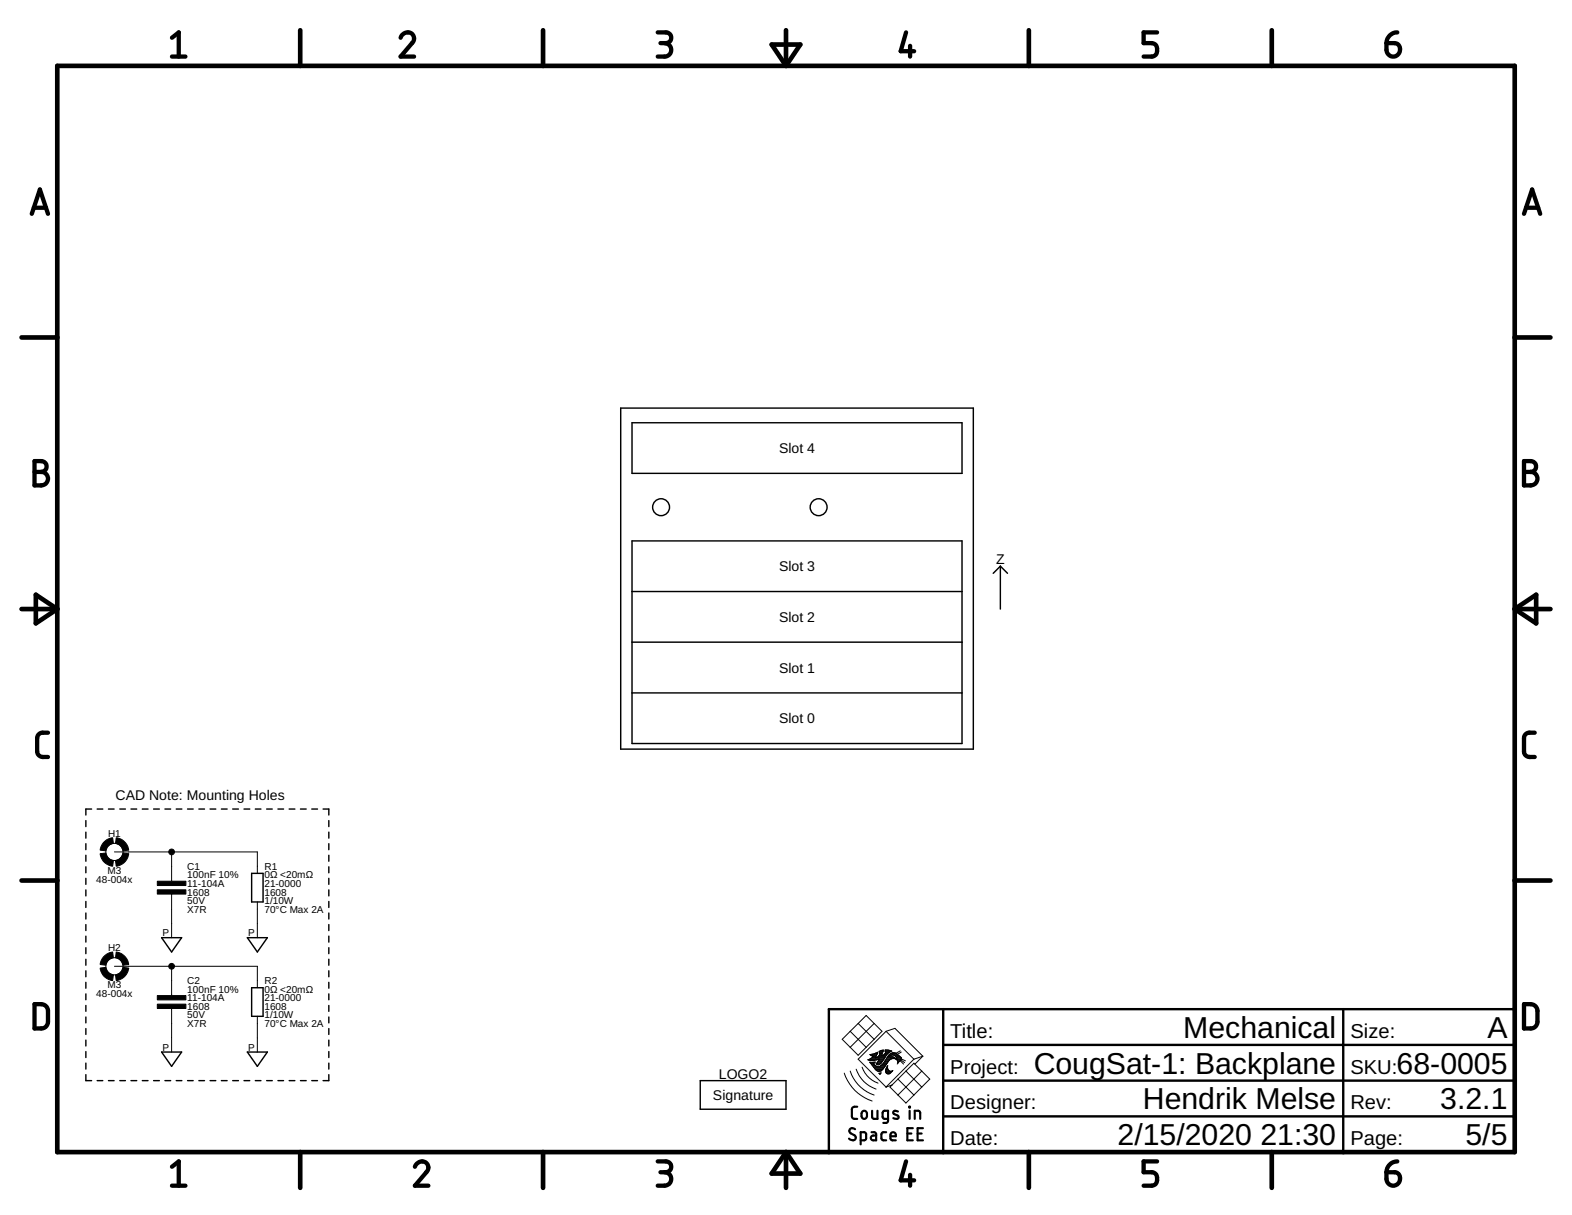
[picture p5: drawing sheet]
<svg xmlns="http://www.w3.org/2000/svg" width="279mm" height="216mm" viewBox="0 0 279 216" stroke-linecap="round" stroke-linejoin="round" font-family="sans-serif">
<g fill="none" stroke="#000" stroke-width=".25">
<path d="M110.3 72.5h62.7v60.6h-62.7zM112.3 75.1h58.7v9h-58.7zM112.3 96.1h58.7v36h-58.7zM112.3 105.1h58.7M112.3 114.1h58.7M177.8 100.6v7.6M177.8 100.6l-1.3 1.3M177.8 100.6l1.3 1.3M112.3 123.1h58.7M15.3 145.8v1.1M15.3 147.9v1M15.3 149.9v1.1"/>
<path d="M15.3 152v1M15.3 154v1.1M15.3 156.1v1M15.3 158.1v1.1M16.3 143.8h-1v1M17.3 143.8h1M19.3 143.8h1M21.3 143.8h1M23.3 143.8h1M25.3 143.8h1M27.3 143.8h1M29.3 143.8h1"/>
<path d="M31.3 143.8h1M33.3 143.8h1M35.3 143.8h1M37.3 143.8h1.1M39.3 143.8h1.1M41.4 143.8h1M43.4 143.8h1M44.7 155.2h2.1v5.1h-2.1zM45.4 143.8h1M47.4 143.8h1M49.4 143.8h1M51.4 143.8h1"/>
<path d="M53.4 143.8h1M55.4 143.8h1M57.4 143.8h1v1M58.4 145.8v1.1M58.4 147.9v1M58.4 149.9v1.1M58.4 152v1M58.4 154v1.1M58.4 156.1v1M58.4 158.1v1.1M15.3 160.2v1M15.3 162.2v1.1"/>
<path d="M15.3 164.3v1.1M15.3 166.3v1.1M15.3 168.4v1.1M15.3 170.5v1M15.3 172.5v1.1M15.3 174.6v1M15.3 176.6v1.1M15.3 178.7v1M28.7 166.6h3.6l-1.8 2.6zM44 166.6h3.5l-1.8 2.6zM44.7 175.5h2.1v5.1h-2.1zM58.4 160.2v1"/>
<path d="M58.4 162.2v1.1M58.4 164.3v1.1M58.4 166.3v1.1M58.4 168.4v1.1M58.4 170.5v1M58.4 172.5v1.1M58.4 174.6v1M58.4 176.6v1.1M58.4 178.7v1M15.3 180.7v1.1M15.3 182.8v1M15.3 184.8v1.1"/>
<path d="M15.3 186.9v1M15.3 188.9v1.1M15.3 191v1h1M17.3 192h1M19.3 192h1M21.3 192h1M23.3 192h1M25.3 192h1M27.3 192h1M28.7 186.9h3.6l-1.8 2.6zM29.3 192h1M31.3 192h1"/>
<path d="M33.3 192h1M35.3 192h1M37.3 192h1.1M39.3 192h1.1M41.4 192h1M43.4 192h1M44 186.9h3.5l-1.8 2.6zM45.4 192h1M47.4 192h1M49.4 192h1M51.4 192h1M53.4 192h1"/>
<path d="M55.4 192h1M58.4 191v1h-1M58.4 180.7v1.1M58.4 182.8v1M58.4 184.8v1.1M58.4 186.9v1M58.4 188.9v1.1M124.5 192h15.2v5.1h-15.2z"/>
<circle cx="117.5" cy="90.1" r="1.5"/>
<circle cx="145.5" cy="90.1" r="1.5"/>
</g>
<g fill="none" stroke="#000" stroke-width=".83">
<path d="M10.2 11.7h259v193h-259zM53.4 5.4v6.3M96.5 5.4v6.3M137.2 7.9h5l-2.5 3.8zM139.7 5.4v6.3M182.9 5.4v6.3M226 5.4v6.3M3.8 60h6.4M269.2 60h6.4M3.8 108.2h6.4M6.4 105.7l3.8 2.5-3.8 2.6zM269.2 108.2h6.4"/>
<path d="M269.2 108.2l3.8-2.5v5.1zM3.8 156.5h6.4M269.2 156.5h6.4M53.4 204.7v6.4M96.5 204.7v6.4M139.7 204.7v6.4M139.7 204.7l2.5 3.8h-5zM182.9 204.7v6.4M226 204.7v6.4"/>
</g>
<g fill="none" stroke="#000" stroke-width=".76">
<path d="M30.6 6.7l1.2-.9v4.3M30.6 10.1h2.4M71.2 6.7a1.18 1.18 0 0 1 1.6-.9 1.18 1.18 0 0 1 .6 1.7l-2.2 2.6h2.4M116.9 5.8h1.4a.95 .95 0 0 1 1 .9 .95 .95 0 0 1-1 1h-.9M118.1 7.7a1.2 1.2 0 0 1 1.2 1.2 1.2 1.2 0 0 1-1.2 1.2h-1.2M161 5.8l-.9 3.3h2.4M161.8 8.1v2M205.7 5.8h-2.4v1.9h1.4a1.22 1.22 0 0 1 1 1.2 1.22 1.22 0 0 1-1 1.2h-1.4M246.4 7.7h1.5a1.2 1.2 0 0 1 .9 1.3 1.2 1.2 0 0 1-1.2 1 1.2 1.2 0 0 1-1.2-1.1zM248.3 5.8a1.92 1.92 0 0 0-1.9 1.9M5.7 38l1.4-4.3 1.4 4.3M6 36.9h2.2"/>
<path d="M270.9 38l1.4-4.3 1.4 4.3M271.2 36.9h2.2M6.1 81.9h1.2a.96 .96 0 0 1 1 1 .96 .96 0 0 1-1 1 1.2 1.2 0 0 1 1.2 1.2 1.2 1.2 0 0 1-1.2 1.2h-1.2zM6.1 83.9h1.2M270.9 81.9h1.2a.96 .96 0 0 1 .9 1 .96 .96 0 0 1-.9 1 1.2 1.2 0 0 1 1.2 1.2 1.2 1.2 0 0 1-1.2 1.2h-1.2zM270.9 83.9h1.2M8.5 130.2a1.65 1.65 0 0 0-1.6 .3l-.3 .6v2.4a1.01 1.01 0 0 0 1 1h.9M272.8 130.2a1.65 1.65 0 0 0-1.7 .3l-.2 .6v2.7l.2 .4a1.71 1.71 0 0 0 1.7 .3M6.1 178.4a2.43 2.43 0 0 1 2 .3l.3 .4 .1 .5v2.2l-.4 .7a2.35 2.35 0 0 1-2 .3zM270.9 178.4a2.43 2.43 0 0 1 1.9 .3l.3 .4 .2 .5-.1 2.2-.4 .7a2.35 2.35 0 0 1-1.9 .3zM30.6 207.3l1.2-.9v4.3M30.6 210.7h2.4"/>
<path d="M73.7 207.3a1.19 1.19 0 0 1 1.5-.9 1.19 1.19 0 0 1 .9 1.5l-2.4 2.8h2.4M116.9 206.4h1.4a.96 .96 0 0 1 1 .9 .96 .96 0 0 1-1 1h-.9M118.1 208.3a1.2 1.2 0 0 1 1.2 1.2 1.2 1.2 0 0 1-1.2 1.2h-1.2M161 206.4l-.9 3.3h2.4M161.8 208.8v1.9M205.7 206.4h-2.4v1.9h1.4a1.22 1.22 0 0 1 1 1.2 1.22 1.22 0 0 1-1 1.2h-1.4M246.4 208.3h1.5a1.2 1.2 0 0 1 .9 1.3 1.2 1.2 0 0 1-1.2 1.1 1.2 1.2 0 0 1-1.2-1.2zM248.3 206.4a1.95 1.95 0 0 0-1.9 1.9"/>
</g>
<path d="M167.6 179.3v25.4M238.7 179.3v25.4M269.2 179.3h-121.9v25.4M167.6 198.4h101.6M167.6 192h101.6M167.6 185.7h101.6" fill="none" stroke="#000" stroke-width=".42"/>
<g fill="none" stroke="#000" stroke-width=".18">
<path d="M20.3 151.4h25.4v3.8M30.5 151.4v5.2M30.5 158.9v7.7M20.3 171.7h25.4v3.8M30.5 171.7v5.2M30.5 179.2v7.7M45.7 160.3v6.3M45.7 180.6v6.3M150.1 190.7a7.7 7.7 0 0 0 4.9 4.9M151.1 190.3a6.7 6.7 0 0 0 4.3 4.3M151.1 183.3l-1.4 1.4 2.8 2.8 2.9-2.8M151.1 183.3l2.8 2.8"/>
<path d="M152.2 190a5.6 5.6 0 0 0 3.5 3.5M152.5 181.9l1.4-1.5 2.9 2.9-1.4 1.4M152.5 181.9l-1.4 1.4M152.5 181.9l2.9 2.8M153.2 189.6a4.6 4.6 0 0 0 2.9 2.9M154.3 188.3h1.7M154.5 188.4h1M154.6 188.2h2.5M154.7 188.9h.7M154.7 187.5h1.1M154.8 189h.5M154.8 188h2.4"/>
<path d="M154.9 189.1h.4M154.9 187.6h.8M155 187.3h.9M155 188l-.8 .3 .8 .2 1.3-.3-.4 .7M155 189.2h.4M155 187.9h.7M155.1 189.4h.5M155.1 187.8l-.1 .2M155.1 187.7h.6M155.1 187.8h.6M155.2 189.5h.6M155.2 188.8h.3"/>
<path d="M155.2 189.6h2M155.3 189.7h1.8M155.4 181.9l-4.3 4.2M155.4 187.2h.6M155.4 188.9l.2-.2-1 .1a4 4 0 0 0 1.6 1.6l.4-.1M155.4 188.9l-.1 .1v.1M155.4 189.8h1.7M155.5 189.9h1.5M155.6 190.1h1.3M155.7 187.1h.3M155.7 187.9h1.6M155.7 190.2h1"/>
<path d="M155.7 187.6v.4M155.7 189h.8M155.8 189.1h.6M155.9 188.9h.7M155.9 190.3h.7M155.9 187h.1M156 187v.3l-.3 .3M156 187l-1.4 .4 .6 .3-.1 .1M156 188.8h.7M156 187.8h1.4M156 188.6h.8M156.1 188.5h.8"/>
<path d="M156.1 187.7h1.3M156.2 188.4h.8M156.2 187.6l-.5 .4M156.2 188.3h.9M156.2 187.6h.6M156.3 186.9h.7M156.3 190.8h.2M156.3 187.1h.5M156.3 187h.5M156.3 187.5h.5M156.4 187.3h.4M156.4 190.9h.1"/>
<path d="M156.4 189.5h.9M156.4 187.2h.4M156.4 186.8h.6M156.5 190.8l-.1 .1M156.6 190.6h.1M156.6 189.4h.8M156.6 190.6l-.4 .1 .2 .2M156.6 190.6l-.1 .2M156.7 189.2h.8M156.8 186.6h.2M156.8 187.2v.3M156.8 189.1h.7"/>
<path d="M156.9 187.6h.6M157 189h.6M157 186.9h-.2v.3M157 186.9v-.3l-.7 .2v.4l.1-.1-.2 .5M157 188.9h.7M157 187.5h.6M157.1 188.8h.7M157.2 187.3h.5M157.2 188.6h.7M157.3 187.2h.5M157.3 188.5h.7M157.3 186.8h1.1"/>
<path d="M157.3 186.6h.7M157.3 189.5l-.7 .8M157.4 188.4h.7M157.4 187.1h.5M157.4 190.4h1.1M157.4 190.3h.7M157.4 190.2v.3l.2 .3M157.4 190.2h.5M157.4 187h.7M157.4 190.5h1M157.4 190.1h.4M157.4 188.3h.8"/>
<path d="M157.5 190l-.1 .2M157.5 186.9h.8M157.5 183.3l4.9 4.9M157.5 183.3l-5 4.9 5 5M157.5 183.3l1.6-.6 4.9 5M157.5 189.9h.3M157.5 190.6h.8M157.5 188.2h1M157.5 189.8v.2M157.5 189.8h.3M157.6 189.7h.1M157.6 187.5l-1.1 1.5a.48 .48 0 0 1-.8 0l.2-.1"/>
<path d="M157.6 188h1.5M157.6 189.6l.2-.2v.7M157.6 189.6l-.1 .2M157.6 189.6h.1M157.6 190.8h.5M157.6 187.9h1.4M157.7 189.5h.1M157.7 188.9l-.4 .6M157.7 187.8h1M157.7 187.8a2.93 2.93 0 0 1-1.6 1.7h-.2l-.6-.4M157.8 187.2l-.2 .3M157.8 187.2l.7-.4-1.2-.2a.79 .79 0 0 1-.5 1v-.1"/>
<path d="M157.8 187.7h.4M157.8 190.1l.1 .1M157.9 190.2l.3 .2 .4-.1M157.9 187.6h.4M158 187.5h.6M158 187.5l-.3 .3M158.1 188.4l-.4 .5M158.1 187.3h1.4M158.2 190.8h-.6M158.3 187.2h1M158.5 190.4l-.3 .4M158.5 187.1h.6"/>
<path d="M158.6 190.3l.1-.1-.2 .2M158.6 190.3h.1M158.7 187.5h.9M159 187.6h.8M159.2 187.7h.7M159.2 188.2h.1M159.2 187.7l.2 .3M159.2 187.7l-.3-.2a.71 .71 0 0 0-.8 .3h.6l.6 .4-.6-.1-.6 .3M159.2 187.1h-.6l-.6 .4M159.2 187.1l.8 .7M159.3 187.8h.8M159.3 188.2l.2 .2"/>
<path d="M159.3 188.2h.1M159.3 188.3h.8M159.3 187.9h.9M159.4 188h.8M159.4 188v.2h-.1M159.4 188.2h.8M159.5 188.4h.5M159.5 188.4l.1 .5M159.5 188.5h.5M159.6 188.9l-.1 .2M159.6 188.6h.2M159.6 188.9h.1"/>
<path d="M159.6 191.7l2.8 2.9M159.6 188.8h.1M159.9 188.6l-.3 .3M160 188.5l.6 .6M160 188.5l-.1 .1M160 186.7l-.8 .5M160 187.8l.2 .1M160.1 188.3l.7 .5M160.2 188.2l.7 .3M160.2 186.9l-.7 .5M160.2 187.9l-.2 .6M161 190.3l1.4-1.4 2.8 2.8-1.4 1.5"/>
<path d="M161 190.3l-2.8 2.9 2.8 2.8 1.4-1.4M161 190.3l2.8 2.9M162.4 188.2l-4.9 5 1-.4M163.8 193.2l-1.4 1.4M163.8 190.3l-4.2 4.3M164 187.7l-1.6 .5M164 187.7l-1.4 1.4"/>
<circle cx="20.3" cy="151.4" r="1.52"/>
<circle cx="20.3" cy="171.7" r="1.52"/>
</g>
<g fill="none" stroke="#000" stroke-width=".38">
<path d="M152.4 196.7h-.5a.47 .47 0 0 0-.5 .4l.1 1.5 .2 .2h.7M153.2 197.5l.5-.1a.81 .81 0 0 1 0 1.4h-.3l-.2-.3-.1-.6zM155 197.4v1.2l.4 .2h.6v-1.4M157.8 198.8h-.7l-.2-.2v-.9l.2-.3h.7v1.8l-.2 .3h-.6M159.6 197.5a.54 .54 0 0 0-.9 .1l.1 .3 .9 .4v.4a.75 .75 0 0 1-.9 0M161.6 196.7h.1v.1h-.1zM161.7 197.4v1.4M162.6 198.8v-1.4l.8 .1 .2 1.3M152 200.7a.54 .54 0 0 0-.8-.1 .54 .54 0 0 0 0 .8l.7 .3a.49 .49 0 0 1 .1 .7 .49 .49 0 0 1-.6 .2l-.5-.3M153 202.6h.7l.2-.2v-1l-.2-.2h-.7v2.1M154.9 201.2h.6l.2 .2v1.2h-.5a.42 .42 0 0 1-.4-.4 .42 .42 0 0 1 .4-.4h.5M157.5 201.2h-.6l-.2 .3 .1 1 .7 .1"/>
<path d="M158.3 201.9h.9a.5 .5 0 0 0-.3-.7 .5 .5 0 0 0-.6 .5l.1 .8 .8 .1M161.3 201.4h.7M162.2 200.5h-.9v2.1h.9M163.1 201.4h.7M164 200.5h-.9v2.1h.9"/>
</g>
<g fill="#000" stroke="#000" stroke-width=".18">
<path d="M17.8 151.7l1-.1a1.51 1.51 0 0 0 1.4 1.3l-.2 1a2.52 2.52 0 0 1-2.2-2.2z" fill-rule="evenodd"/>
<path d="M18.4 149.7a2.46 2.46 0 0 1 1.6-.8l.2 1a1.51 1.51 0 0 0-1.4 1.3l-1-.1 .1-.6z" fill-rule="evenodd"/>
<path d="M21.9 151.6l1 .1a2.53 2.53 0 0 1-2.2 2.2l-.2-1a1.56 1.56 0 0 0 1.4-1.3z" fill-rule="evenodd"/>
<path d="M20.7 148.9a2.53 2.53 0 0 1 2.2 2.2l-1 .1a1.57 1.57 0 0 0-1.4-1.3z" fill-rule="evenodd"/>
<path d="M17.8 172l1-.1a1.46 1.46 0 0 0 1.4 1.3l-.2 1a2.52 2.52 0 0 1-2.2-2.2z" fill-rule="evenodd"/>
<path d="M18.4 170.1a2.59 2.59 0 0 1 1.6-.9l.2 1a1.51 1.51 0 0 0-1.4 1.3l-1-.1 .1-.6z" fill-rule="evenodd"/>
<path d="M20.5 173.2a1.51 1.51 0 0 0 1.4-1.3l1 .1a2.53 2.53 0 0 1-2.2 2.2z" fill-rule="evenodd"/>
<path d="M20.7 169.2a2.59 2.59 0 0 1 2.2 2.2l-1 .1a1.57 1.57 0 0 0-1.4-1.3z" fill-rule="evenodd"/>
<circle cx="30.5" cy="151.4" r=".51"/>
<circle cx="30.5" cy="171.7" r=".51"/>
</g>
<path d="M28 156.6h5v.8h-5zM28 158.1h5v.8h-5zM28 176.9h5v.8h-5zM28 178.4h5v.8h-5z" fill="#000" stroke="#000" stroke-width=".18"/>
<g font-size="5.4">
<text x="210.3" y="184.4">Mechanical</text>
<text x="264.4" y="184.4">A</text>
<text x="183.7" y="190.8">CougSat-1: Backplane</text>
<text x="248.2" y="190.8">68-0005</text>
<text x="203.1" y="197.1">Hendrik Melse</text>
<text x="256" y="197.1">3.2.1</text>
<text x="198.6" y="203.5">2/15/2020</text>
<text x="224" y="203.5">21:30</text>
<text x="260.5" y="203.5">5/5</text>
</g>
<g font-size="3.6">
<text x="168.9" y="184.4">Title:</text>
<text x="240" y="184.4">Size:</text>
<text x="168.9" y="190.8">Project:</text>
<text x="240" y="190.8">SKU:</text>
<text x="168.9" y="197.1">Designer:</text>
<text x="240" y="197.1">Rev:</text>
<text x="168.9" y="203.5">Date:</text>
<text x="240" y="203.5">Page:</text>
</g>
<g font-size="2.5">
<text x="138.5" y="80.5">Slot 4</text>
<text x="138.5" y="101.5">Slot 3</text>
<text x="177" y="100.2">Z</text>
<text x="138.5" y="110.5">Slot 2</text>
<text x="138.5" y="119.5">Slot 1</text>
<text x="138.5" y="128.5">Slot 0</text>
<text x="20.5" y="142.1">CAD Note: Mounting Holes</text>
<text x="127.8" y="191.8">LOGO2</text>
<text x="126.7" y="195.5">Signature</text>
</g>
<g font-size="1.8">
<text x="19.2" y="148.7">H1</text>
<text x="19.1" y="155.3">M3</text>
<text x="33.3" y="154.6">C1</text>
<text x="47" y="154.6">R1</text>
<text x="17.1" y="156.9">48-004x</text>
<text x="33.3" y="157.6">11-104A</text>
<text x="33.3" y="159.1">1608</text>
<text x="33.3" y="160.7">50V</text>
<text x="33.3" y="156.1">100nF 10%</text>
<text x="47" y="159.1">1608</text>
<text x="47" y="160.7">1/10W</text>
<text x="47" y="157.6">21-0000</text>
<text x="47" y="156.1">0Ω &lt;20mΩ</text>
<text x="28.9" y="166.4">P</text>
<text x="33.3" y="162.2">X7R</text>
<text x="44.1" y="166.4">P</text>
<text x="47" y="162.2">70°C Max 2A</text>
<text x="19.2" y="169">H2</text>
<text x="17.1" y="177.2">48-004x</text>
<text x="19.1" y="175.6">M3</text>
<text x="33.3" y="177.9">11-104A</text>
<text x="33.3" y="179.5">1608</text>
<text x="33.3" y="176.4">100nF 10%</text>
<text x="33.3" y="174.9">C2</text>
<text x="47" y="179.5">1608</text>
<text x="47" y="177.9">21-0000</text>
<text x="47" y="176.4">0Ω &lt;20mΩ</text>
<text x="47" y="174.9">R2</text>
<text x="33.3" y="181">50V</text>
<text x="33.3" y="182.5">X7R</text>
<text x="47" y="181">1/10W</text>
<text x="47" y="182.5">70°C Max 2A</text>
<text x="28.9" y="186.7">P</text>
<text x="44.1" y="186.7">P</text>
</g>
</svg>
